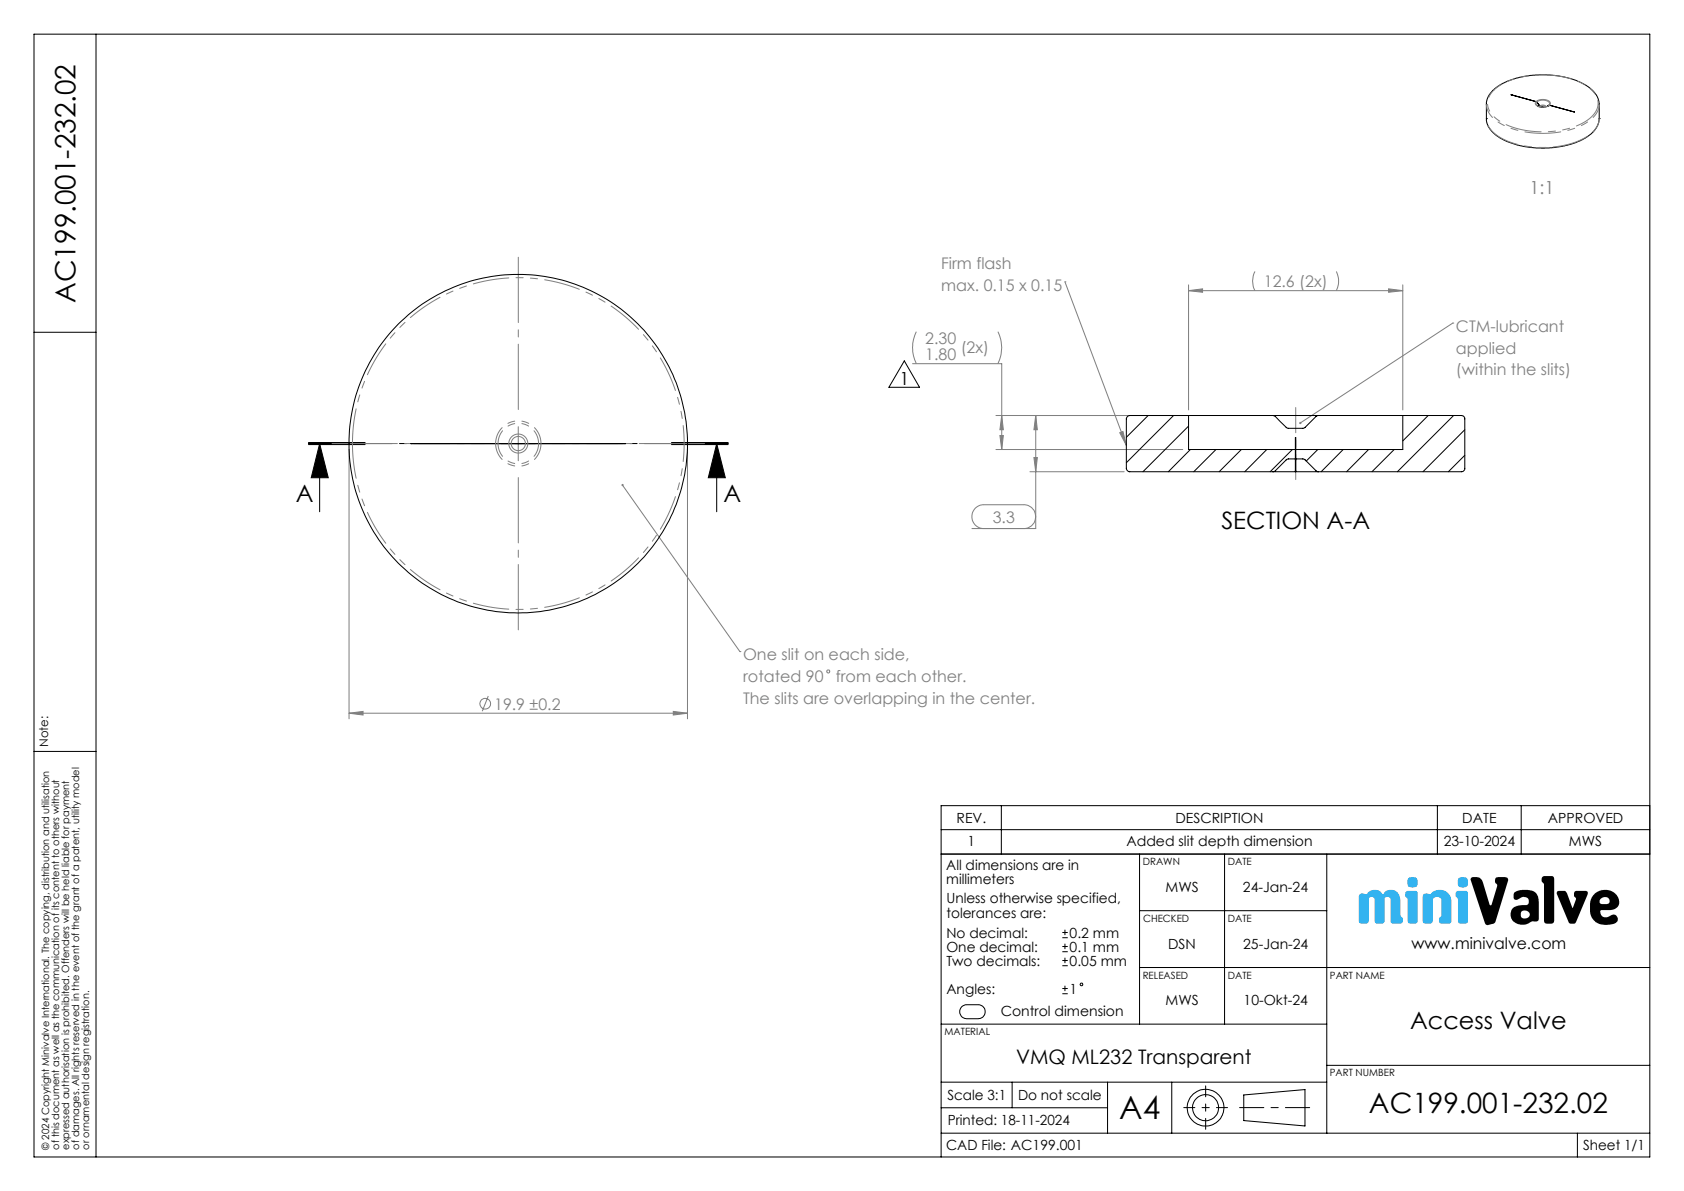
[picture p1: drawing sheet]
<svg xmlns="http://www.w3.org/2000/svg" width="297mm" height="210mm" viewBox="0 0 297 210" stroke-linecap="round" stroke-linejoin="round" font-family="sans-serif">
<g fill="none" stroke="#000" stroke-width=".18">
<path d="M6 6h285v198h-285zM16.9 6v198M6 58.6h10.9M6 132.5h10.9M201 150.6v30M216 150.6v30M234 150.6v49.2M291 150.6h-125v53.4M169.6 177.5l.7-.3h2.2a1.23 1.23 0 0 1 1.2 1.2 1.23 1.23 0 0 1-1.2 1.2h-2a1.26 1.26 0 0 1-1.1-.7 1.26 1.26 0 0 1 .2-1.4zM201 170.6h90M201 160.6h33M166 199.8h125"/>
<path d="M166 190.8h68M166 180.6h68M166 195.3h29.3M178.5 190.8v4.5M195.3 190.8v9M206.7 190.8v9M219.4 193.1l10.8-1v6.4l-10.8-.9zM234 187.8h57M278.2 199.8v4.2"/>
<circle cx="212.6" cy="195.3" r="2.29"/>
<circle cx="212.6" cy="195.3" r="3.2"/>
</g>
<path d="M212.6 191.5v7.6M216.5 195.3h-7.7" fill="none" stroke="#000" stroke-width=".18" stroke-dasharray="15.2 1.3 1.3 1.3" stroke-dashoffset="13.3"/>
<path d="M218.6 195.3h12.4" fill="none" stroke="#000" stroke-width=".18" stroke-dasharray="15.2 1.3 1.3 1.3" stroke-dashoffset="11"/>
<path d="M281 157.9a2.55 2.55 0 0 1 2.8-.9 2.55 2.55 0 0 1 1.8 2.3l-.3 .6a1.82 1.82 0 0 1-1.5 .6h-1.2a.39 .39 0 0 0-.4 .2 .39 .39 0 0 0 .1 .4l.3 .5 .4 .1h.6l1-.5 .4 .2 .3 .5v.5l-.4 .4-.7 .2a2.84 2.84 0 0 1-3.7-1.9v-2.1zM282.3 158.5l-.2 .2v.5l.2 .1 1.1 .1 .4-.2v-.6l-.2-.3-.7-.1zM274.6 157.2l.3-.1h1.1l.2 .1 1.2 2.9 .6-1.5-.1-.3-.3-.3 .1-.7 .3-.2h1.7a.41 .41 0 0 1 .3 .6l-2.1 5-.2 .2h-.7l-.4-.3-2-5zM272 154.6l.3-.1h1.5l.3 .2v7.7l-.1 .3-.4 .2-1-.1-.3-.4v-6.5l-.4-.5zM267.1 157.4l.7-.4 .9-.1a2.3 2.3 0 0 1 2.4 1l.3 1.1v3.2l-.4 .3-.8-.1-.5 .3a2.17 2.17 0 0 1-3.3-1.2l.1-.6a1.46 1.46 0 0 1 1.5-1.2l1.5-.2 .1-.3v-.6l-.4-.4-.6-.1-.9 .5h-.5l-.3-.2v-.7zM268.4 160.7l-.2 .3v.5l.2 .3 .8 .1 .5-.3 .1-.6-.3-.3-.5-.2zM259.5 154.7l.9-.1a1.19 1.19 0 0 1 1.1 1l1.2 4h.3l1.1-3.4v-.2l-.4-.3 .1-.9 .4-.2h1.3l.3 .2 .2 .3-2.3 7.5-.3 .3-.9 .2-.4-.1-.2-.2-2.5-7.6z" fill-rule="evenodd" fill="#000"/>
<path d="M257.2 154.9l.6-.3 .9 .2 .2 .6-.2 .9-.5 .2-.8-.1-.3-.4zM256.9 157.2l.2-.1h1.5l.3 .3v5.1l-.3 .3-1 .1-.5-.4v-3.9l-.4-.6v-.5zM251.1 157.7l.3-.2 .9 .1a2.04 2.04 0 0 1 2.4-.6 2.04 2.04 0 0 1 1.3 2v3.5l-.1 .2-.3 .2h-1.4l-.3-.2-.1-.8 .4-.5v-2.8l-.2-.3-.7-.2-.6 .5-.1 4.1-.4 .2-1-.1-.3-.4v-4.3zM247.9 157.3l.3-.2h1.5l.3 .3v5.1l-.3 .3h-1.1l-.4-.4v-3.9l-.4-.5zM239.7 157.8l.4-.3 .7 .1a.65 .65 0 0 0 .6-.4 1.68 1.68 0 0 1 2.5 .4h.2a1.58 1.58 0 0 1 2.6 0l.3 1v2.8l.4 .6v.6l-.3 .2-1.4 .1-.4-.3v-4.1l-.4-.3h-.4a.32 .32 0 0 0-.3 .4l-.1 4.1-.4 .2h-.8l-.4-.2-.1-4.3-.3-.2-.3-.1-.4 .3-.1 4.3-.4 .2h-.8l-.5-.4zM248.4 154.9l.6-.3 .6 .1 .3 .2 .1 .3-.1 1-.6 .3-.9-.2-.2-.5z" fill-rule="evenodd" fill="#33b3f0"/>
<g fill="none" stroke="#808080" stroke-width=".18">
<path d="M161.6 58.5a6.3 6.3 0 0 0 0 5.6M176 58.5a6.3 6.3 0 0 1 0 5.6M187.8 49.7h.1M187.8 49.7l10.8 28.8M209.6 51.3l2.5-.4v.6zM209.6 50.2v22.1M209.6 51.3h37.8M221.3 47.9a3.6 3.6 0 0 0 0 3.4M235.7 47.9a3.9 3.9 0 0 1 0 3.4M244.9 50.9l2.5 .4-2.5 .2zM247.4 50.2v22.1M256.2 57h.1"/>
<path d="M256.2 57l-26.9 17.6M61.6 79.2v47.5M88.4 78.2h6M91.4 75.2v6M121.2 79.2v47.5M160.9 64.1h15.8v15.2M175.6 73.3h33M175.6 79.3h33M176.4 76.8h.6l-.3 2.5zM176.7 73.3l.3 2.5h-.6zM182.7 73.3l.3 2.5h-.6zM182.7 73.3v19.9h-11.3"/>
<path d="M197.5 76.3l.5-.2 .6 2.4zM109.8 85.5l20.7 29.4M173.5 93.2a2.1 2.1 0 0 1-2.1-2.1 2.1 2.1 0 0 1 2.1-2.1h7.1a2.1 2.1 0 0 1 2.1 2.1 2.1 2.1 0 0 1-2.1 2.1M181.6 83.2h16.7M182.4 80.7h.6l-.3 2.5zM130.5 114.9h.1M61.6 125.8l2.4-.4v.7zM61.6 125.8h59.6M86.1 122.7l-1 2.7M118.7 125.4l2.5 .4-2.5 .3z"/>
<circle cx="146.1" cy="118.4" r=".28"/>
<circle cx="85.6" cy="124.1" r=".94"/>
</g>
<g fill="none" stroke="#000" stroke-width=".18">
<path d="M54.4 78.4h10zM54.4 78.2h10M54.4 78h10M56.4 78.2l1.5 6h-3zM56.4 78.2v12M118.4 78.2h10M118.4 78h10M118.4 78.4h10M126.4 78.2l1.5 6h-3zM126.4 78.2v12M159.5 63.6l2.7 4.7h-5.4zM166 142.1h125v8.5h-125z"/>
<path d="M166 146.3h125M176.6 142.1v8.5M253.5 142.1v8.5M268.3 142.1v8.5M187.4 165.3h.9M187.4 164.4h.9M187.4 167.8h.9M187.4 166.9h.9M187.4 170.3h.9M187.4 169.4h.9M187.4 175.2h.9M187.4 174.3h.9"/>
<path d="M187.8 163.9v1M187.8 166.4v.9M187.8 168.9v.9M187.8 173.8v1"/>
<circle cx="190.7" cy="173.6" r=".23"/>
</g>
<path d="M128.4 78.2h-74" fill="none" stroke="#000" stroke-width=".18" stroke-dasharray="6.3 1.3 1.3 1.3" stroke-dashoffset="1.7"/>
<path d="M85.4 78.2h-26.8M91.4 72.2v-26.8M97.4 78.2h26.9M91.4 84.2v26.9" fill="none" stroke="#808080" stroke-width=".18" stroke-dasharray="15.2 1.3 1.3 1.3" stroke-dashoffset="3.7"/>
<path d="M228.5 71.9v12.7" fill="none" stroke="#808080" stroke-width=".18" stroke-dasharray="15.2 1.3 1.3 1.3" stroke-dashoffset="10.8"/>
<path d="M126.4 78.2l1.5 6h-3zM56.4 78.2l1.5 6h-3z" fill="#000"/>
<g fill="#808080">
<path d="M109.7 85.4a.21 .21 0 0 0 0 .3 .21 .21 0 0 0 .3-.1 .21 .21 0 0 0-.3-.3l.1 .2zM197.5 76.3l.5-.2 .6 2.4zM229.2 74.4v.3l.1-.1-.1 .1a.2 .2 0 0 0 .2 0 .2 .2 0 0 0 .1-.2 .2 .2 0 0 0-.3-.1z"/>
<path d="M61.6 125.8l2.4-.4v.7zM118.7 125.4l2.5 .4-2.5 .3zM182.7 73.3l.3 2.5h-.6zM182.4 80.7h.6l-.3 2.5zM209.6 51.3l2.5-.4v.6zM244.9 50.9l2.5 .4-2.5 .2zM176.7 73.3l.3 2.5h-.6zM176.4 76.8h.6l-.3 2.5z"/>
</g>
<g fill="none" stroke="#000" stroke-width=".18">
<path d="M266.5 16.7h.1M266.5 16.7l4.4 1.2M270.9 17.9l.7 .9 .6 .1M270.9 17.9l.7 .9 .5 .1M271.1 18.7l.8 .2h.6l.5-.2M271.1 18.7h.1M272.9 18.7l.4-.2zM273 18.7h.1M273.3 18.5l4.4 1.2zM262.1 20.9v-2.9l.2-.4 .4-.9 .9-1.1 1.8-1.1 2.1-.8 2.4-.4 1.5-.1 3.1 .1 1.9 .4 1.7 .5 2 1.1 1.1 1 .7 1.1 .1 .9v2.6M262.1 20.9l.2 1.1 .5 .8 .9 1 1 .6 1 .5 2 .7 2.1 .4 2.1 .1h1.8l2.2-.4 2.1-.6 1-.4 1-.6 1.2-1 .6-1 .2-1.2M262.1 20.9h.1"/>
<path d="M282 20.9h.1M72.5 78.2h37.8M72.5 78.2h.1M91.4 78.2h.1M110.3 78.2h.1M202.5 73.3l-3.9 3.8M207 73.3l-8.4 8.3M209.6 73.3v6h18.9M209.6 75.1l-8 8.1M209.9 79.3l-3.8 3.9M214.5 79.3l-4 3.9M218.9 79.3l-3.9 3.9"/>
<path d="M223.4 79.3l-3.9 3.9M224.5 73.3h-25.3h-.2l-.4 .5v8.9l.4 .4 25.5 .1M224.5 73.3l.4 .1 2.2 2.1h2.9l2.2-2.1 .3-.1M224.5 73.3h8M227.9 79.3l-3.9 3.9M232.4 79.3l-2 2M232.5 73.3h25.3a.55 .55 0 0 1 .5 .6v8.9l-.3 .3-25.5 .1M236.9 79.3l-3.9 3.9M241.4 79.3l-3.9 3.9M245.9 79.3l-3.9 3.9M247.4 73.3v6h-18.9M251.9 73.3l-4.5 4.4"/>
<path d="M256.4 73.3l-9.9 9.9M258.3 75.8l-7.3 7.4M224.5 83.2h4M228.5 80.9v2.3M228.5 80.9l-1.6 .1-2 2.1-.4 .1M228.5 80.9v-3.7v3.7M228.5 83.2h.1M228.5 80.9h1.4l.2 .1 2.1 2.1 .3 .1M228.5 83.2h4M258.3 80.3l-2.9 2.9"/>
<circle cx="91.4" cy="78.2" r="29.8"/>
</g>
<path d="M87.4 78.2a4 4 0 0 1 4-4 4 4 0 0 1 4 4M95.4 78.2a4 4 0 0 1-4 4 4 4 0 0 1-4-4" fill="none" stroke="#808080" stroke-width=".18" stroke-dasharray="6.3 1.3 1.3 1.3 1.3 1.3" stroke-dashoffset="3.3"/>
<path d="M87.8 78.2a3.6 3.6 0 0 0 3.6 3.6 3.6 3.6 0 0 0 3.6-3.6M95 78.2a3.6 3.6 0 0 0-3.6-3.6 3.6 3.6 0 0 0-3.6 3.6" fill="none" stroke="#808080" stroke-width=".18" stroke-dasharray="6.3 1.3 1.3 1.3 1.3 1.3" stroke-dashoffset="3.9"/>
<path d="M62.2 78.2a29.2 29.2 0 0 0 43.4 25.6 29.2 29.2 0 0 0 1.3-50.4 29.2 29.2 0 0 0-44.7 23.3v1.5" fill="none" stroke="#808080" stroke-width=".18" stroke-dasharray="6.3 1.3 1.3 1.3 1.3 1.3" stroke-dashoffset=".2"/>
<g fill="none" stroke="#808080" stroke-width=".18" stroke-dasharray="6.3 1.3 1.3 1.3 1.3 1.3">
<path d="M270.9 17.9l.8-.3h1l.7 .4v.3l-.1 .2M271 18l-.1 .3 .2 .3M271.5 18.8l.1-.1M271.6 18.7l.6-.2 .5 .3M271.7 18.8h.1M272.5 18.8l-.3-.1-.5 .1M273.1 18.6h.1M273.2 18.6l.1-.3-.1-.2-.5-.4h-1l-.6 .3M273.3 18.5l-.8 .4-1-.1-.7-.4v-.2l.1-.3M280.9 23.3a3.4 3.4 0 0 0 1.2-2.4M89.7 78.2a1.68 1.68 0 0 1 1.7-1.7 1.68 1.68 0 0 1 1.7 1.7M90.2 78.2a1.25 1.25 0 0 0 1.2 1.3 1.25 1.25 0 0 0 1.3-1.3"/>
<path d="M92.7 78.2a1.25 1.25 0 0 0-1.3-1.2 1.25 1.25 0 0 0-1.2 1.2M93.1 78.2a1.68 1.68 0 0 1-1.7 1.7 1.68 1.68 0 0 1-1.7-1.7"/>
</g>
<path d="M282.1 18.4a4.7 4.7 0 0 1-3.3 3.8l-2.3 .8-3 .5h-2.8l-3-.5a7.5 7.5 0 0 1-5.4-3.6l-.1-1" fill="none" stroke="#808080" stroke-width=".18" stroke-dasharray="6.3 1.3 1.3 1.3 1.3 1.3" stroke-dashoffset="3.8"/>
<path d="M263.5 15.9a3.1 3.1 0 0 0 .5 5.1 15.6 15.6 0 0 0 11.5 1.9l1.4-.3a6.8 6.8 0 0 0 4.8-3.5 3.5 3.5 0 0 0-1.9-4l-2.5-1.1-1.6-.4-1.7-.3h-3.3l-3.4 .5a9.2 9.2 0 0 0-3.8 2.1" fill="none" stroke="#808080" stroke-width=".18" stroke-dasharray="6.3 1.3 1.3 1.3 1.3 1.3" stroke-dashoffset="4.8"/>
<path d="M262.2 20.9a4.6 4.6 0 0 0 3.1 3.7l2.4 .9 3 .4h3.1l2.7-.4a9.8 9.8 0 0 0 4.4-2.2" fill="none" stroke="#808080" stroke-width=".18" stroke-dasharray="6.3 1.3 1.3 1.3 1.3 1.3" stroke-dashoffset="-1.2"/>
<text font-size="5.6" x="197.4" y="197.3">A4</text>
<g font-size="4.9">
<text x="13.3" y="53.4" transform="rotate(-90 13.3 53.4)">AC199.001-232.02</text>
<text x="241.4" y="196.2">AC199.001-232.02</text>
</g>
<g font-size="4.2">
<text x="52.2" y="88.5">A</text>
<text x="127.6" y="88.5">A</text>
<text x="215.4" y="93.2">SECTION A-A</text>
<text x="248.7" y="181.3">Access Valve</text>
</g>
<text font-size="3.5" x="179.2" y="187.7">VMQ ML232 Transparent</text>
<text font-size="3.2" fill="#808080" x="269.7" y="34.3">1:1</text>
<text font-size="3.2" x="158.6" y="67.9">1</text>
<g font-size="2.8" fill="#808080">
<text x="166" y="47.4">Firm flash</text>
<text x="166" y="51.2">max. 0.15 x 0.15</text>
<text x="222.9" y="50.6">12.6 (2x)</text>
<text x="256.8" y="58.5">CTM-lubricant</text>
<text x="163.2" y="60.7">2.30</text>
<text x="163.2" y="63.5">1.80</text>
<text x="169.4" y="62.2">(2x)</text>
<text x="256.8" y="62.4">applied</text>
<text x="256.8" y="66.2">(within the slits)</text>
<text x="175.1" y="92.1">3.3</text>
<text x="131.1" y="116.4">One slit on each side,</text>
<text x="87.2" y="125.1">19.9 ±0.2</text>
<text x="131.1" y="124.1">The slits are overlapping in the center.</text>
<text x="131.1" y="120.2">rotated 90</text>
<text x="147.4" y="120.2">from each other.</text>
</g>
<text font-size="2.8" x="249" y="167.2">www.minivalve.com</text>
<g font-size="2.5">
<text x="168.7" y="145.1">REV.</text>
<text x="170.6" y="149.1">1</text>
<text x="198.7" y="149.1">Added slit depth dimension</text>
<text x="207.3" y="145.1">DESCRIPTION</text>
<text x="254.6" y="149.1">23-10-2024</text>
<text x="257.9" y="145.1">DATE</text>
<text x="273" y="145.1">APPROVED</text>
<text x="276.7" y="149.1">MWS</text>
<text x="166.9" y="153.4">All dimensions are in</text>
<text x="166.9" y="155.9">millimeters</text>
<text x="166.9" y="159.3">Unless otherwise specified,</text>
<text x="166.9" y="161.8">tolerances are:</text>
<text x="205.6" y="157.3">MWS</text>
<text x="219.2" y="157.3">24-Jan-24</text>
<text x="166.9" y="165.3">No decimal:</text>
<text x="166.9" y="167.8">One decimal:</text>
<text x="188.7" y="165.3">0.2 mm</text>
<text x="188.7" y="167.8">0.1 mm</text>
<text x="206" y="167.3">DSN</text>
<text x="219.3" y="167.3">25-Jan-24</text>
<text x="166.9" y="170.3">Two decimals:</text>
<text x="188.7" y="170.3">0.05 mm</text>
<text x="166.9" y="175.2">Angles:</text>
<text x="176.5" y="179.2">Control dimension</text>
<text x="188.7" y="175.2">1</text>
<text x="205.6" y="177.3">MWS</text>
<text x="219.3" y="177.3">10-Okt-24</text>
<text x="167.1" y="194">Scale 3:1</text>
<text x="179.5" y="194">Do not scale</text>
<text x="166.9" y="202.8">CAD File: AC199.001</text>
<text x="167.1" y="198.4">Printed: 18-11-2024</text>
<text x="279.2" y="202.8">Sheet 1/1</text>
</g>
<text font-size="2.1" x="8.5" y="131.7" transform="rotate(-90 8.5 131.7)">Note:</text>
<g font-size="1.8">
<text x="201.5" y="152.5">DRAWN</text>
<text x="216.5" y="152.5">DATE</text>
<text x="201.6" y="162.5">CHECKED</text>
<text x="216.5" y="162.5">DATE</text>
<text x="201.5" y="172.5">RELEASED</text>
<text x="216.5" y="172.5">DATE</text>
<text x="234.6" y="172.6">PART NAME</text>
<text x="166.6" y="182.6">MATERIAL</text>
<text x="234.5" y="189.8">PART NUMBER</text>
<text x="8.7" y="202.7" transform="rotate(-90 8.7 202.7)">© 2024 Copyright Minivalve International. The copying, distribution and utilisation</text>
<text x="10.4" y="202.7" transform="rotate(-90 10.4 202.7)">of this document as well as the communication of its content to others without</text>
<text x="12.2" y="202.7" transform="rotate(-90 12.2 202.7)">expressed authorisation is prohibited. Offenders will be held liable for payment</text>
<text x="14" y="202.7" transform="rotate(-90 14 202.7)">of damages. All rights reserved in the event of the grant of a patent, utility model</text>
<text x="15.7" y="202.7" transform="rotate(-90 15.7 202.7)">or ornamental design registration.</text>
</g>
</svg>
